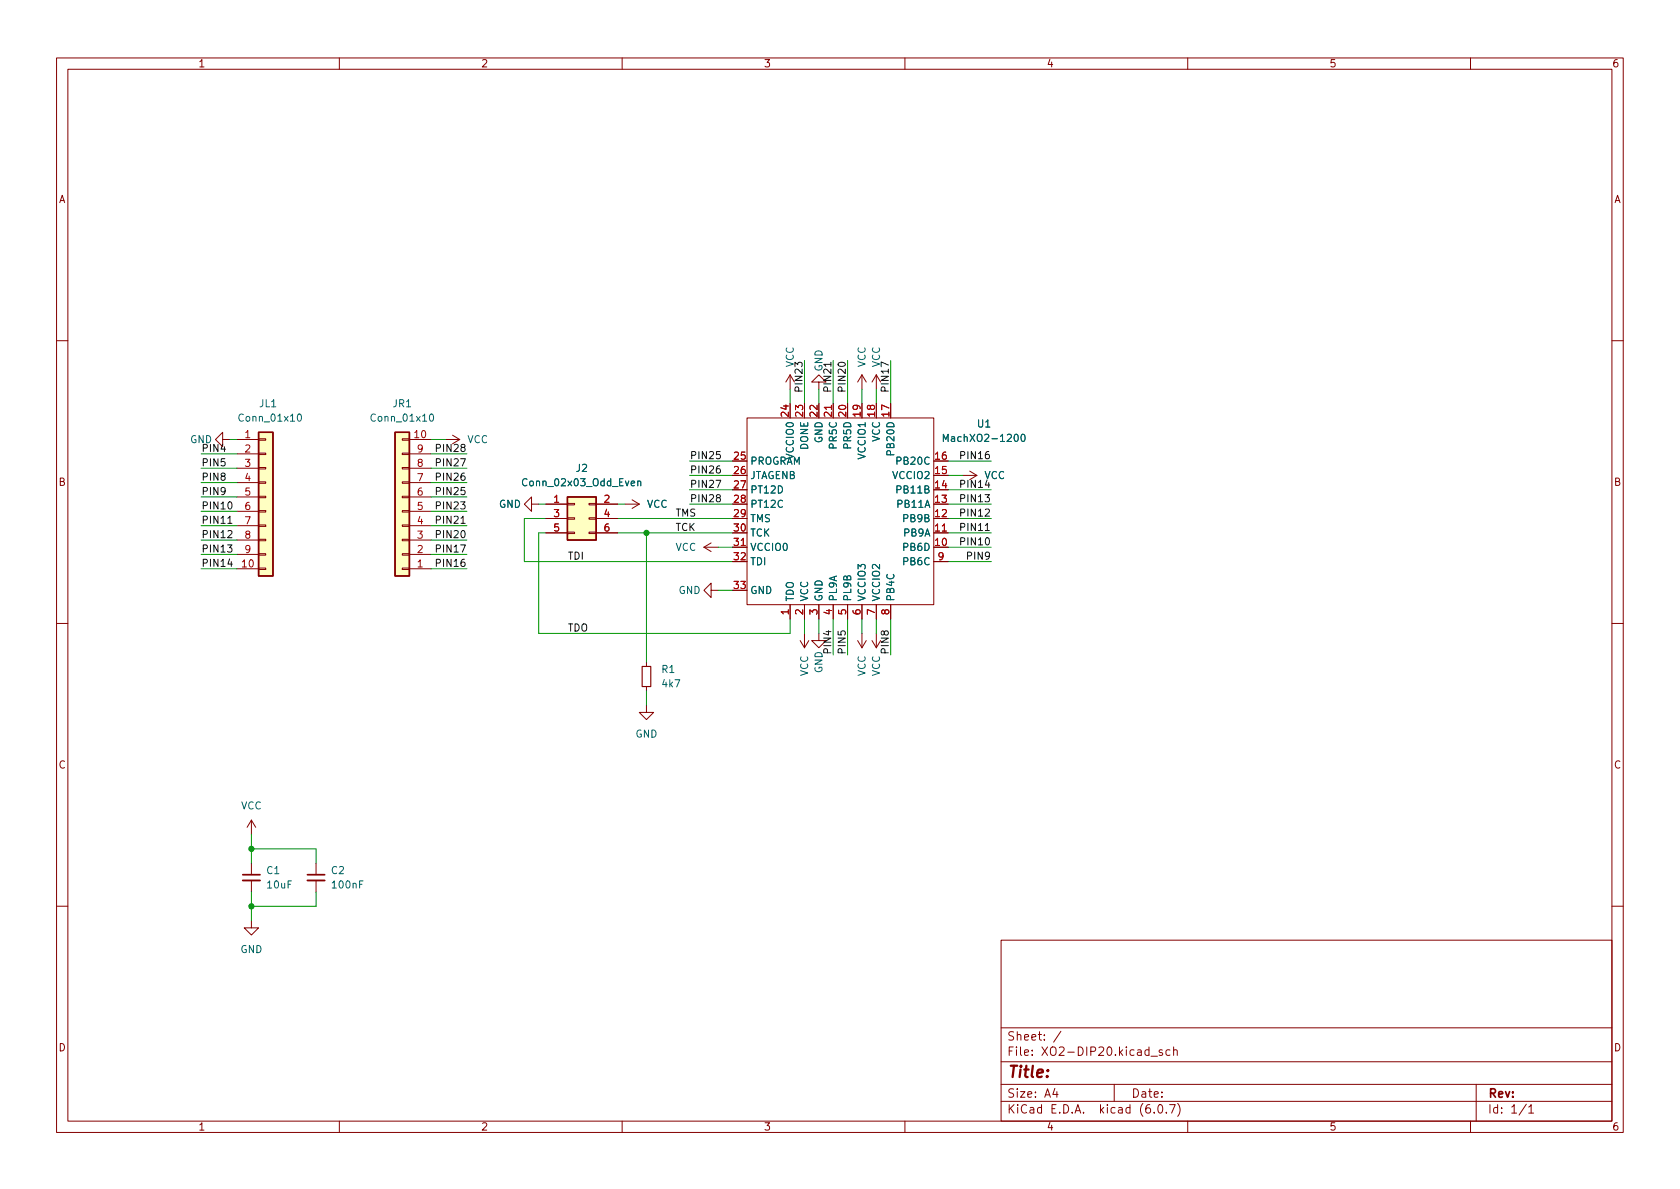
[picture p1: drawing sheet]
<svg xmlns="http://www.w3.org/2000/svg" width="297mm" height="210mm" viewBox="0 0 297 210" stroke-linecap="round" stroke-linejoin="round" font-family="sans-serif">
<g fill="none" stroke="#840000" stroke-width=".18">
<path d="M10 10.2h277v190.1h-277zM12 12.2h273v186.1h-273zM60 10.2v2M110 10.2v2M160 10.2v2M210 10.2v2M260 10.2v2M10 60.2h2M39.4 77.7v-1.3l-1.3 1.3 1.3 1.3v-1.3h1.2M41.9 77.7h3.8M45.7 77.6h1.3v.2h-1.3zM71.1 77.6h1.3v.2h-1.3z"/>
<path d="M72.4 77.7h3.8M78.7 77.7h2.6M80 77l1.3 .7M81.3 77.7l-1.3 .8M132.1 73.9h33v33h-33zM139.7 66.3v2.5M139.7 66.3l-.8 1.3M139.7 66.3l.8 1.3M144.8 67.6h1.2l-1.2-1.3-1.3 1.3h1.3v1.2M147.3 71.4v2.5M152.4 66.3v2.5M152.4 66.3l-.8 1.3"/>
<path d="M152.4 66.3l.8 1.3M154.9 66.3v2.5M154.9 66.3l-.7 1.3M154.9 66.3l.8 1.3M285 60.2h2M41.9 98h3.8M41.9 95.5h3.8M41.9 93h3.8M41.9 90.4h3.8M41.9 87.9h3.8M41.9 85.3h3.8M41.9 82.8h3.8"/>
<path d="M41.9 80.3h3.8M45.7 97.9h1.3v.3h-1.3zM45.7 95.4h1.3v.2h-1.3zM45.7 92.8h1.3v.3h-1.3zM45.7 90.3h1.3v.2h-1.3zM45.7 87.8h1.3v.2h-1.3zM45.7 85.2h1.3v.3h-1.3zM45.7 82.7h1.3v.2h-1.3zM45.7 80.1h1.3v.3h-1.3zM71.1 80.1h1.3v.3h-1.3zM71.1 82.7h1.3v.2h-1.3zM71.1 85.2h1.3v.3h-1.3z"/>
<path d="M71.1 87.8h1.3v.2h-1.3zM71.1 90.3h1.3v.2h-1.3zM71.1 92.8h1.3v.3h-1.3zM71.1 95.4h1.3v.2h-1.3zM71.1 97.9h1.3v.3h-1.3zM72.4 98h3.8M72.4 95.5h3.8M72.4 93h3.8M72.4 90.4h3.8M72.4 87.9h3.8M72.4 85.3h3.8M72.4 82.8h3.8"/>
<path d="M72.4 80.3h3.8M94 89.1v-1.2l-1.3 1.2 1.3 1.3v-1.3h1.2M96.5 89.1h3.8M96.5 91.7h3.8M96.5 94.2h3.8M100.3 94.1h1.3v.3h-1.3zM100.3 91.6h1.3v.2h-1.3zM100.3 89h1.3v.3h-1.3zM104.1 94.1h1.3v.3h-1.3zM104.1 91.6h1.3v.2h-1.3zM104.1 89h1.3v.3h-1.3zM105.4 89.1h3.8"/>
<path d="M105.4 91.7h3.8M105.4 94.2h3.8M110.5 89.1h2.5M111.8 88.4l1.2 .7M113 89.1l-1.2 .8M124.5 96.8l1.2 .7M124.5 96.8h2.5M125.7 96l-1.2 .8M129.5 96.8h2.6M165.1 94.2h2.5M165.1 99.3h2.5M170.2 84.1h2.5"/>
<path d="M171.4 83.3l1.3 .8M172.7 84.1l-1.3 .7M10 110.2h2M41.9 100.6h3.8M45.7 100.5h1.3v.2h-1.3zM71.1 100.5h1.3v.2h-1.3zM72.4 100.6h3.8M114.3 117.1v.8M125.7 104.4v-1.3l-1.2 1.3 1.2 1.3v-1.3h1.3M139.7 106.9v2.6M141.5 113.3l.7 1.2M142.2 106.9v2.6"/>
<path d="M142.2 112v2.5M143 113.3l-.8 1.2M144.8 112v1.3h1.2l-1.2 1.2-1.3-1.2h1.3M144.8 106.9v2.6M147.3 106.9v2.6M149.9 106.9v2.6M151.6 113.3l.8 1.2M152.4 106.9v2.6M152.4 112v2.5M153.2 113.3l-.8 1.2M154.2 113.3l.7 1.2M154.9 106.9v2.6"/>
<path d="M154.9 112v2.5M155.7 113.3l-.8 1.2M157.5 106.9v2.6M285 110.2h2M114.3 124.7v1.3h1.3l-1.3 1.2-1.3-1.2h1.3M114.3 121.4v.8M44.4 145v2.6M44.4 152.6v2.1M44.4 155.7v2M44.4 145l-.7 1.3M44.4 145l.8 1.3M55.9 152.6v2.1"/>
<path d="M55.9 155.7v2M10 160.2h2M44.4 162.8v1.3h1.3l-1.3 1.2-1.2-1.2h1.2M177 166.3h108v32h-108zM285 160.2h2M60 198.3v2M110 198.3v2M160 198.3v2M177 194.8h108M177 191.8h108M177 187.8h108M177 181.8h108"/>
<path d="M186.5 192.5l-.4 1h1M186.9 193v1M187.6 182.4l-1.3 1.9M197 191.8v3M203.5 186.8h1.1M204.1 196.7v.1M204.9 195.4l.2-.1a.81 .81 0 0 1 .6 .7 .81 .81 0 0 1-.3 .8h-.2a.81 .81 0 0 1-.6-.6 .81 .81 0 0 1 .3-.8zM205.5 185.7l-.4-.1-.2 .2 .1 .3 .5 .1v.4h-.6M206.2 196.7v.1M206.8 195.3h1l-.7 1.5M206.9 185.7l-.5-.1-.3 .3v.4l.2 .3h.6M207.5 185.8l.2-.2 .4 .1v.9"/>
<path d="M207.5 185.1v1.5M208.2 195.1a1.72 1.72 0 0 1 0 2.3M210 198.3v2M260 198.3v2M261 191.8v6.5M269.9 195.3l-1.3 1.9M270.3 195.8l.4-.5v1.5M270.3 196.8h.9"/>
</g>
<path d="M42.9 155.7h3.1M54.4 155.7h3" fill="none" stroke="#840000" stroke-width=".33"/>
<path d="M42.9 154.7h3.1M54.4 154.7h3" fill="none" stroke="#840000" stroke-width=".3"/>
<g fill="#ffffc2" stroke="#ffffc2" stroke-width=".18">
<path d="M100.3 87.9h5.1v7.6h-5.1z"/>
<path d="M69.8 76.4h2.6v25.4h-2.6z"/>
<path d="M45.7 76.4h2.6v25.4h-2.6z"/>
</g>
<path d="M45.7 76.4h2.6v25.4h-2.6zM69.8 76.4h2.6v25.4h-2.6zM100.3 87.9h5.1v7.6h-5.1z" fill="none" stroke="#840000" stroke-width=".25"/>
<path d="M52.7 73.3l.2-.1a.68 .68 0 0 1 .4 .6 .68 .68 0 0 1-.4 .7l-.2-.1-.1-.4zM76 73.3l.2-.1a.68 .68 0 0 1 .5 .6 .68 .68 0 0 1-.5 .7l-.2-.1-.1-.4zM166.8 78.1v-1.3l.4 .9 .4-.9v1.3M180.7 76.9l.1-.1a.68 .68 0 0 1 .5 .6 .68 .68 0 0 1-.5 .7 .84 .84 0 0 1-.1-1.2zM112.8 85.2l.1-.1h.3l.1 .8M112.8 85.1v.8" fill="none" stroke="#006464" stroke-width=".18"/>
<path d="M113.5 117.9h1.6v3.5h-1.6z" fill="none" stroke="#840000" stroke-width=".2"/>
<g fill="none" stroke="#0f0f0f" stroke-width=".18">
<path d="M77.2 79.2h.6l.1-.2-.1-.3-.6-.1v1.2M141.2 69.1v-.6l-.2-.1-.3 .1-.1 .6h1.2M146.3 69.1l-.1-.6-.1-.1-.3 .1-.2 .6h1.3M148.8 69.1v-.6l-.2-.1-.3 .1-.1 .6h1.3M156.5 69.1l-.1-.6-.2-.1-.3 .1-.1 .6h1.3M40.3 93.9l.5-.1 .2 .4-.8 .9h.8M40.3 92.5h.7M40.6 98.8l-.3 .9h.8M77.2 84.3h.6l.1-.2-.1-.3-.6-.1v1.2M77.2 81.8l.6-.1 .1-.2-.1-.3-.6-.1v1.3M77.2 89.4l.6-.1 .1-.1-.1-.3-.6-.2v1.3M77.2 86.9l.6-.1 .1-.2-.1-.3-.6-.1v1.3"/>
<path d="M77.2 91.9h.6l.1-.2-.1-.3-.6-.1v1.2M77.2 97h.6l.1-.2-.1-.3-.6-.1v1.2M77.2 94.5l.6-.1 .1-.2-.1-.3-.6-.1v1.3M77.2 99.6l.6-.1 .1-.2-.1-.3-.6-.1v1.3M126.6 84.9h.8l-.5 1.3M169.9 95.8l.6-.1 .1-.2-.1-.3-.6-.1v1.3M169.9 90.7l.6-.1 .1-.2-.1-.3-.6-.1v1.3M169.9 93.2h.6l.1-.2-.1-.3-.6-.2v1.3M169.9 80.5h.6l.1-.2-.1-.3-.6-.2v1.3M169.9 88.1h.6l.1-.2-.1-.3-.6-.1v1.2M169.9 85.6l.6-.1 .1-.1-.1-.4-.6-.1v1.3"/>
</g>
<g fill="none" stroke="#009600" stroke-width=".18">
<path d="M40.6 77.7h1.3M76.2 77.7h2.5M139.7 68.8v2.6M142.2 63.7v7.7M144.8 68.8v2.6M147.3 63.7v7.7M149.9 63.7v7.7M152.4 68.8v2.6M154.9 68.8v2.6M157.5 63.7v7.7M35.6 85.3h6.3M35.6 82.8h6.3"/>
<path d="M35.6 80.3h6.3M35.6 93h6.3M35.6 95.5h6.3M35.6 87.9h6.3M35.6 98h6.3M35.6 90.4h6.3M76.2 85.3h6.3M76.2 82.8h6.3M76.2 80.3h6.3M76.2 93h6.3M76.2 95.5h6.3M76.2 87.9h6.3"/>
<path d="M76.2 98h6.3M76.2 90.4h6.3M95.2 89.1h1.3M96.5 94.2h-1.3v17.8h44.5v-2.5M96.5 91.7h-3.8v7.6h36.8M109.2 89.1h1.3M109.2 94.2h20.3M109.2 91.7h20.3M114.3 94.2v22.9M121.9 89.1h7.6M121.9 84.1h7.6M121.9 86.6h7.6"/>
<path d="M121.9 81.5h7.6M127 96.8h2.5M167.6 89.1h7.7M167.6 94.2h7.7M167.6 84.1h2.6M167.6 86.6h7.7M167.6 81.5h7.7M167.6 91.7h7.7M167.6 96.8h7.7M167.6 99.3h7.7M35.6 100.6h6.3M76.2 100.6h6.3"/>
<path d="M127 104.4h2.5M142.2 109.5v2.5M144.8 109.5v2.5M147.3 109.5v6.3M149.9 109.5v6.3M152.4 109.5v2.5M154.9 109.5v2.5M157.5 109.5v6.3M114.3 122.2v2.5M44.4 150.1h11.5v2.5M44.4 147.6v5M44.4 157.7v5.1"/>
<path d="M55.9 157.7v2.6h-11.5"/>
</g>
<g fill="#009600" stroke="#009600" stroke-width=".18">
<circle cx="114.3" cy="94.2" r=".46"/>
<circle cx="44.4" cy="150.1" r=".46"/>
<circle cx="44.4" cy="160.3" r=".46"/>
</g>
<text font-size="2.8" fill="#840000" x="178" y="190.6">Title:</text>
<g font-size="2.1" fill="#840000">
<text x="178" y="184">Sheet: /</text>
<text x="178" y="186.7">File: XO2-DIP20.kicad_sch</text>
<text x="178" y="196.9">KiCad E.D.A. kicad (6.0.7)</text>
<text x="178" y="194.1">Size: A4</text>
<text x="200" y="194.1">Date:</text>
<text x="263" y="194.1">Rev:</text>
<text x="263" y="196.9">Id: 1/1</text>
</g>
<g font-size="1.8" fill="#840000">
<text x="35" y="11.9">1</text>
<text x="85" y="11.9">2</text>
<text x="135" y="11.9">3</text>
<text x="185" y="11.9">4</text>
<text x="235" y="11.9">5</text>
<text x="285" y="11.9">6</text>
<text x="10.3" y="35.9">A</text>
<text x="285.3" y="35.9">A</text>
<text x="10.3" y="85.9">B</text>
<text x="285.3" y="85.9">B</text>
<text x="10.3" y="135.9">C</text>
<text x="285.3" y="135.9">C</text>
<text x="10.3" y="185.9">D</text>
<text x="285.3" y="185.9">D</text>
<text x="35" y="199.9">1</text>
<text x="85" y="199.9">2</text>
<text x="135" y="199.9">3</text>
<text x="185" y="199.9">4</text>
<text x="235" y="199.9">5</text>
<text x="285" y="199.9">6</text>
</g>
<g font-size="1.8" fill="#006464">
<text x="140.3" y="65" transform="rotate(-90 140.3 65)">VCC</text>
<text x="145.4" y="65.7" transform="rotate(-90 145.4 65.7)">GND</text>
<text x="153" y="65" transform="rotate(-90 153 65)">VCC</text>
<text x="155.6" y="65" transform="rotate(-90 155.6 65)">VCC</text>
<text x="42.6" y="74.5">Conn_01x10</text>
<text x="45.9" y="72">JL1</text>
<text x="65.9" y="74.5">Conn_01x10</text>
<text x="69.5" y="72">JR1</text>
<text x="172.9" y="75.6">U1</text>
<text x="33.6" y="78.4">GND</text>
<text x="82.6" y="78.4">VCC</text>
<text x="101.9" y="83.4">J2</text>
<text x="132.6" y="82.2">PROGRAM</text>
<text x="140.3" y="81" transform="rotate(-90 140.3 81)">VCCIO0</text>
<text x="142.9" y="79.5" transform="rotate(-90 142.9 79.5)">DONE</text>
<text x="145.4" y="78.3" transform="rotate(-90 145.4 78.3)">GND</text>
<text x="148" y="79.1" transform="rotate(-90 148 79.1)">PR5C</text>
<text x="150.5" y="79.1" transform="rotate(-90 150.5 79.1)">PR5D</text>
<text x="153" y="81" transform="rotate(-90 153 81)">VCCIO1</text>
<text x="155.6" y="78.2" transform="rotate(-90 155.6 78.2)">VCC</text>
<text x="158.1" y="80.1" transform="rotate(-90 158.1 80.1)">PB20D</text>
<text x="158.9" y="82.2">PB20C</text>
<text x="167.7" y="78.1">MachXO2-1200</text>
<text x="88.2" y="89.8">GND</text>
<text x="92.8" y="86">Conn_02x03_Odd_Even</text>
<text x="114.3" y="89.8">VCC</text>
<text x="132.6" y="84.7">JTAGENB</text>
<text x="132.6" y="87.2">PT12D</text>
<text x="132.6" y="89.8">PT12C</text>
<text x="158" y="84.7">VCCIO2</text>
<text x="158.9" y="89.8">PB11A</text>
<text x="158.9" y="87.2">PB11B</text>
<text x="174" y="84.7">VCC</text>
<text x="132.6" y="92.3">TMS</text>
<text x="132.6" y="94.9">TCK</text>
<text x="159.9" y="94.9">PB9A</text>
<text x="159.9" y="92.3">PB9B</text>
<text x="119.4" y="97.4">VCC</text>
<text x="132.6" y="97.4">VCCIO0</text>
<text x="132.6" y="99.9">TDI</text>
<text x="159.9" y="97.4">PB6D</text>
<text x="159.9" y="99.9">PB6C</text>
<text x="120" y="105">GND</text>
<text x="132.6" y="105">GND</text>
<text x="140.3" y="106.4" transform="rotate(-90 140.3 106.4)">TDO</text>
<text x="142.9" y="106.4" transform="rotate(-90 142.9 106.4)">VCC</text>
<text x="145.4" y="106.4" transform="rotate(-90 145.4 106.4)">GND</text>
<text x="148" y="106.4" transform="rotate(-90 148 106.4)">PL9A</text>
<text x="150.5" y="106.4" transform="rotate(-90 150.5 106.4)">PL9B</text>
<text x="153" y="106.4" transform="rotate(-90 153 106.4)">VCCIO3</text>
<text x="155.6" y="106.4" transform="rotate(-90 155.6 106.4)">VCCIO2</text>
<text x="158.1" y="106.4" transform="rotate(-90 158.1 106.4)">PB4C</text>
<text x="117" y="119">R1</text>
<text x="142.9" y="119.6" transform="rotate(-90 142.9 119.6)">VCC</text>
<text x="145.4" y="119.1" transform="rotate(-90 145.4 119.1)">GND</text>
<text x="153" y="119.6" transform="rotate(-90 153 119.6)">VCC</text>
<text x="155.6" y="119.6" transform="rotate(-90 155.6 119.6)">VCC</text>
<text x="117.2" y="121.5">4k7</text>
<text x="112.3" y="130.4">GND</text>
<text x="42.6" y="143.1">VCC</text>
<text x="47.2" y="154.6">C1</text>
<text x="58.6" y="154.6">C2</text>
<text x="47.3" y="157.1">10uF</text>
<text x="58.9" y="157.1">100nF</text>
<text x="42.5" y="168.5">GND</text>
</g>
<g font-size="1.8" fill="#0f0f0f">
<text x="141.9" y="68.7" transform="rotate(-90 141.9 68.7)">PIN23</text>
<text x="147" y="68.7" transform="rotate(-90 147 68.7)">PIN21</text>
<text x="149.5" y="68.7" transform="rotate(-90 149.5 68.7)">PIN20</text>
<text x="157.1" y="68.7" transform="rotate(-90 157.1 68.7)">PIN17</text>
<text x="35.6" y="79.9">PIN4</text>
<text x="35.6" y="82.4">PIN5</text>
<text x="77.6" y="79.9">PIN28</text>
<text x="77.6" y="82.4">PIN27</text>
<text x="121.9" y="83.7">PIN26</text>
<text x="121.9" y="81.2">PIN25</text>
<text x="170.3" y="81.2">PIN16</text>
<text x="35.6" y="85">PIN8</text>
<text x="35.6" y="87.5">PIN9</text>
<text x="77.6" y="85">PIN26</text>
<text x="77.6" y="87.5">PIN25</text>
<text x="121.9" y="88.8">PIN28</text>
<text x="121.9" y="86.3">PIN27</text>
<text x="170.3" y="88.8">PIN13</text>
<text x="170.3" y="86.3">PIN14</text>
<text x="35.6" y="90.1">PIN10</text>
<text x="35.6" y="95.1">PIN12</text>
<text x="35.6" y="92.6">PIN11</text>
<text x="77.6" y="90.1">PIN23</text>
<text x="77.6" y="92.6">PIN21</text>
<text x="77.6" y="95.1">PIN20</text>
<text x="119.4" y="91.3">TMS</text>
<text x="119.4" y="93.9">TCK</text>
<text x="170.3" y="91.3">PIN12</text>
<text x="170.3" y="93.9">PIN11</text>
<text x="35.6" y="97.7">PIN13</text>
<text x="35.6" y="100.2">PIN14</text>
<text x="77.6" y="97.7">PIN17</text>
<text x="77.6" y="100.2">PIN16</text>
<text x="100.3" y="99">TDI</text>
<text x="170.3" y="96.4">PIN10</text>
<text x="171.3" y="99">PIN9</text>
<text x="100.3" y="111.7">TDO</text>
<text x="147" y="115.8" transform="rotate(-90 147 115.8)">PIN4</text>
<text x="149.5" y="115.8" transform="rotate(-90 149.5 115.8)">PIN5</text>
<text x="157.1" y="115.8" transform="rotate(-90 157.1 115.8)">PIN8</text>
</g>
<g font-size="1.8" fill="#a90000">
<text x="43.3" y="77.5">1</text>
<text x="73.3" y="77.5">10</text>
<text x="139.4" y="73.6" transform="rotate(-90 139.4 73.6)">24</text>
<text x="142" y="73.6" transform="rotate(-90 142 73.6)">23</text>
<text x="144.5" y="73.6" transform="rotate(-90 144.5 73.6)">22</text>
<text x="147.1" y="73.6" transform="rotate(-90 147.1 73.6)">21</text>
<text x="149.6" y="73.6" transform="rotate(-90 149.6 73.6)">20</text>
<text x="152.1" y="73.6" transform="rotate(-90 152.1 73.6)">19</text>
<text x="154.7" y="73.6" transform="rotate(-90 154.7 73.6)">18</text>
<text x="157.2" y="73.6" transform="rotate(-90 157.2 73.6)">17</text>
<text x="43.3" y="80">2</text>
<text x="43.3" y="82.5">3</text>
<text x="73.8" y="82.5">8</text>
<text x="73.8" y="80">9</text>
<text x="129.8" y="81.3">25</text>
<text x="129.8" y="83.8">26</text>
<text x="165.4" y="83.8">15</text>
<text x="165.4" y="81.3">16</text>
<text x="43.3" y="85.1">4</text>
<text x="43.3" y="87.6">5</text>
<text x="73.8" y="87.6">6</text>
<text x="73.8" y="85.1">7</text>
<text x="97.9" y="88.9">1</text>
<text x="106.8" y="88.9">2</text>
<text x="129.8" y="86.4">27</text>
<text x="129.8" y="88.9">28</text>
<text x="165.4" y="88.9">13</text>
<text x="165.4" y="86.4">14</text>
<text x="43.3" y="90.2">6</text>
<text x="43.3" y="92.7">7</text>
<text x="43.3" y="95.2">8</text>
<text x="73.8" y="95.2">3</text>
<text x="73.8" y="92.7">4</text>
<text x="73.8" y="90.2">5</text>
<text x="97.9" y="91.4">3</text>
<text x="97.9" y="94">5</text>
<text x="106.8" y="91.4">4</text>
<text x="106.8" y="94">6</text>
<text x="129.8" y="91.4">29</text>
<text x="129.8" y="94">30</text>
<text x="165.4" y="94">11</text>
<text x="165.4" y="91.4">12</text>
<text x="42.8" y="100.3">10</text>
<text x="43.3" y="97.8">9</text>
<text x="73.8" y="100.3">1</text>
<text x="73.8" y="97.8">2</text>
<text x="129.8" y="96.5">31</text>
<text x="129.8" y="99.1">32</text>
<text x="165.4" y="96.5">10</text>
<text x="165.9" y="99.1">9</text>
<text x="129.8" y="104.1">33</text>
<text x="139.4" y="108.7" transform="rotate(-90 139.4 108.7)">1</text>
<text x="142" y="108.7" transform="rotate(-90 142 108.7)">2</text>
<text x="144.5" y="108.7" transform="rotate(-90 144.5 108.7)">3</text>
<text x="147.1" y="108.7" transform="rotate(-90 147.1 108.7)">4</text>
<text x="149.6" y="108.7" transform="rotate(-90 149.6 108.7)">5</text>
<text x="152.1" y="108.7" transform="rotate(-90 152.1 108.7)">6</text>
<text x="154.7" y="108.7" transform="rotate(-90 154.7 108.7)">7</text>
<text x="157.2" y="108.7" transform="rotate(-90 157.2 108.7)">8</text>
</g>
</svg>
